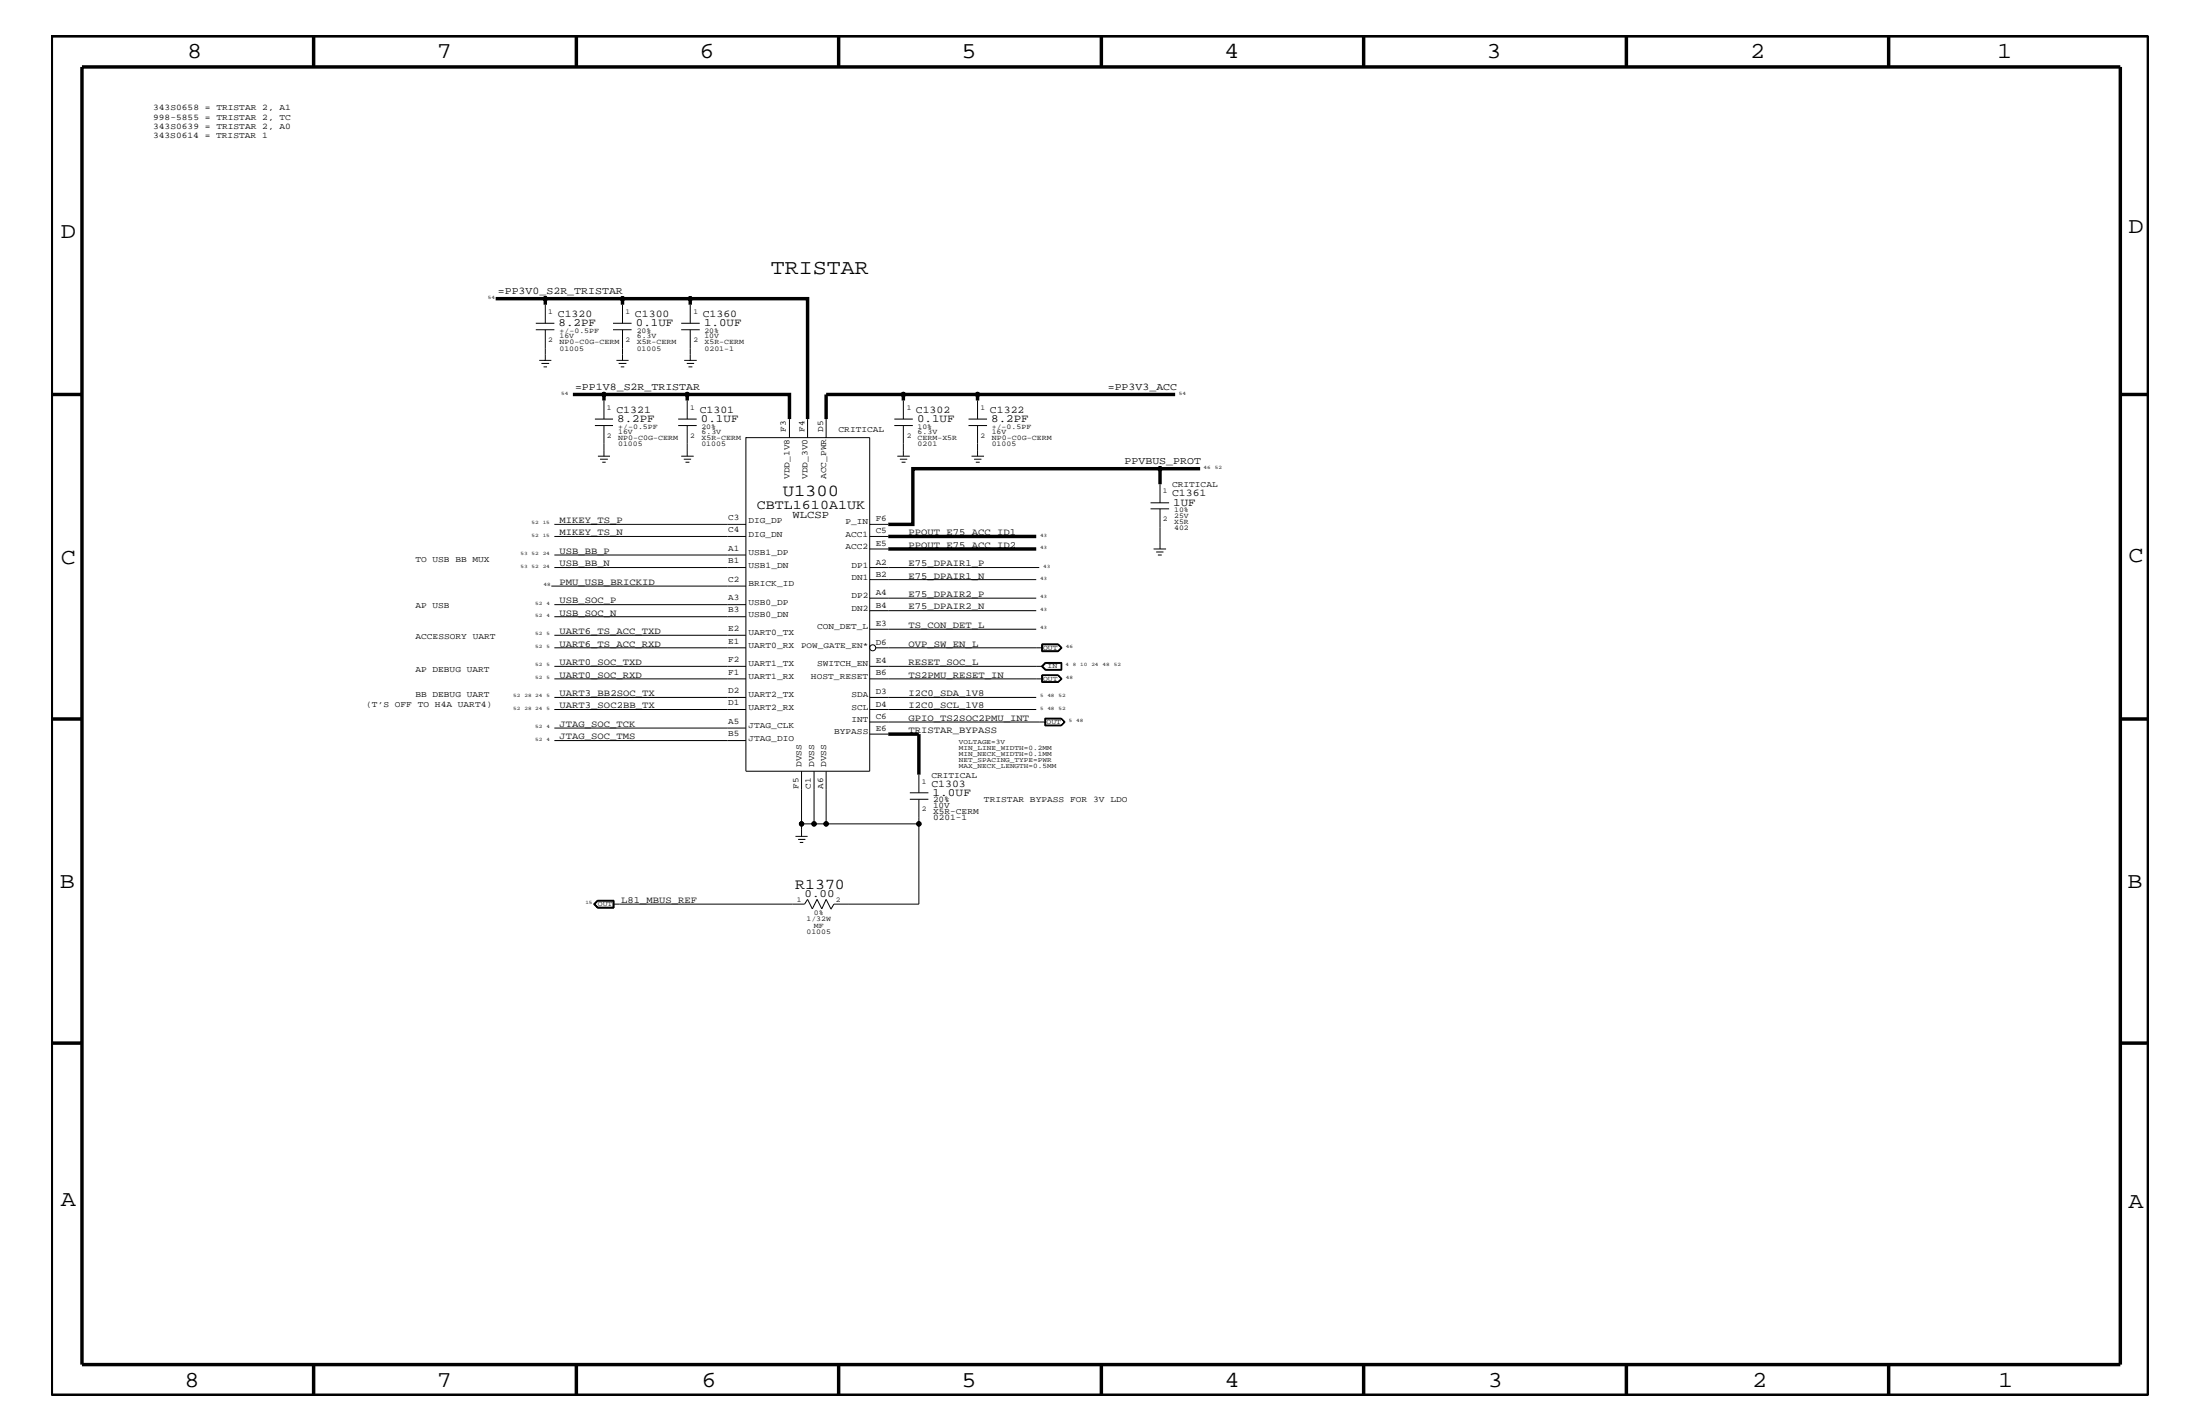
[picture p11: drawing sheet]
<svg xmlns="http://www.w3.org/2000/svg" width="432mm" height="279mm" viewBox="0 0 432 279" stroke-linecap="round" stroke-linejoin="round" font-family="sans-serif">
<g fill="none" stroke="#000" stroke-width=".2">
<path d="M107 59.8v3.6M122.2 59.8v3.6M135.5 59.8v3.6M105.2 63.4h3.6M105.2 64.7h3.6M105.8 70.7h2.4M106.3 71.3h1.5M106.7 72h.7M107 64.7v6M118.5 78.6v3.6M120.3 64.7h3.7M120.3 63.4h3.7"/>
<path d="M121 70.7h2.4M121.4 71.3h1.5M121.8 72h.7M122.2 64.7v6M133.7 63.4h3.6M133.7 64.7h3.6M134.3 70.7h2.4M134.8 71.3h1.4M134.9 78.6v3.6M135.1 72h.8M135.5 64.7v6M177.3 78.6v3.6"/>
<path d="M191.9 78.6v3.6M116.8 82.2h3.5M116.8 83.5h3.5M117.4 89.5h2.3M117.8 90.1h1.5M118.2 90.7h.7M118.5 83.5v6M133.1 82.2h3.6M133.1 83.5h3.6M133.7 89.5h2.5M134.2 90.1h1.4M134.5 90.7h.8"/>
<path d="M134.9 83.5v6M146.4 85.9h24.3v65.4h-24.3zM154.9 82.2v3.7M158.5 82.2v3.7M162.1 82.2v3.7M175.5 82.2h3.7M175.5 83.5h3.7M176.1 89.5h2.5M176.6 90.1h1.5M177 90.7h.7M177.3 83.5v6M190.1 82.2h3.6"/>
<path d="M190.1 83.5h3.6M190.7 89.5h2.4M191.2 90.1h1.4M191.5 90.7h.8M191.9 83.5v6M225.8 98.7h3.7M225.8 99.8h3.7M227.7 95v3.7M227.7 99.8v7.9M108.2 115h38.2M108.8 108.9h37.6M108.8 118.6h37.6"/>
<path d="M108.8 111.4h37.6M108.8 105.3h37.6M108.8 102.9h37.6M170.7 107.7h3.6M170.7 111.4h33.3M170.7 105.3h3.6M170.7 102.9h3.6M170.7 119.8h32.7M170.7 117.4h32.7M170.7 113.7h32.7M226.4 107.7h2.5M226.9 108.3h1.5"/>
<path d="M227.3 108.9h.7M108.8 136.8h37.6M108.8 127.1h37.6M108.8 130.7h37.6M108.8 133.2h37.6M108.8 139.2h37.6M108.8 121h37.6M108.8 124.6h37.6M170.7 130.7h34M170.7 133.2h34M170.7 123.5h32.7M170.7 139.2h32.7"/>
<path d="M170.7 136.8h32.7M171.9 127.1h32.8M204.4 130.7l.8-.7h3.2v1.5h-3.2zM204.5 126.3h3.2l.8 .8-.8 .8h-3.2zM204.5 127.8h3.2M204.5 126.4h3.2M204.6 126.4v1.4M204.6 132.5h3.1l.6 .7-.6 .6h-3.1zM204.7 132.5v1.3M204.7 126.5h2.9l.7 .6-.7 .6h-2.9zM204.7 130.7l.5 .6h3.1M205.2 130.1l-.6 .6 .6 .7"/>
<path d="M205.2 130.1l-.7 .6 .7 .7M205.2 131.4h3.2M205.2 130.1h3.2M207.6 132.5l.7 .7-.7 .6M207.7 126.4l.6 .7-.6 .7M207.7 132.4l.8 .8-.8 .7M207.7 126.4l.7 .7-.7 .7M207.7 132.4l.7 .8-.7 .7M207.7 132.4h-3.2v1.5h3.2M208.3 130.1v1.3M208.3 130.2h-3.1l-.5 .5M108.8 145.3h37.6"/>
<path d="M108.8 142.9h37.6M157.3 151.3v10.3h2.5v-10.3M162.1 151.3v10.3h-2.3M170.7 141.7h34.5M170.7 144h3.6M178.6 156.8h3.6M178.6 155.6h3.6M180.4 156.8v4.8h-18.3M180.4 152v3.6M205.1 140.9h3.2l.8 .8-.8 .7h-3.2zM205.2 141h3.1l.7 .7-.7 .6h-3.1zM205.2 141.1h3.1l.6 .6-.6 .6h-3.1z"/>
<path d="M116.5 177.4l.8-.8h3.2v1.6h-3.2zM116.8 177.4l.6-.6h2.9v1.2h-2.9zM117.3 176.7h3.2M117.3 176.7l-.6 .7 .6 .7h3.1v-1.4M117.3 176.7l-.7 .7 .7 .8M120.3 177.4h37.6l.6-.9 .9 1.8 1-1.8 .9 1.8 .8-1.8 1 1.8M156.1 164.1h2.4M156.6 164.7h1.5M157 165.3h.7M157.3 161.6v2.5M180.4 161.6v15.8h-16.7l-.6 1"/>
<circle cx="107" cy="58.6" r=".42"/>
<circle cx="122.2" cy="58.6" r=".42"/>
<circle cx="135.5" cy="58.6" r=".42"/>
<circle cx="118.5" cy="77.4" r=".42"/>
<circle cx="134.9" cy="77.4" r=".42"/>
<circle cx="177.3" cy="77.4" r=".42"/>
<circle cx="191.9" cy="77.4" r=".42"/>
<circle cx="227.7" cy="92" r=".42"/>
<circle cx="171.3" cy="127.1" r=".59"/>
<circle cx="157.3" cy="161.6" r=".42"/>
<circle cx="159.8" cy="161.6" r=".42"/>
<circle cx="162.1" cy="161.6" r=".42"/>
<circle cx="180.4" cy="161.6" r=".42"/>
</g>
<g fill="none" stroke="#000" stroke-width=".68" stroke-linecap="butt">
<path d="M10.1 7h411.6v266.8h-411.6zM16.1 13.1h400.1v254.6h-400.1zM61.6 7v6.1M113.1 7v6.1M164.6 7v6.1M216.2 7v6.1M267.6 7v6.1M319.2 7v6.1M370.7 7v6.1M97.3 58.6h9.7v1.2M107 58.6h15.2v1.2M122.2 58.6h13.3"/>
<path d="M135.5 59.8v-1.2h23v23.6M10.1 77.4h6M112.4 77.4h6.1v1.2M118.5 77.4h16.4M134.9 78.6v-1.2h20v4.8M177.3 77.4h-15.2v4.8M191.9 77.4h-14.6v1.2M230.6 77.4h-38.7v1.2M416.2 77.4h5.5M227.7 92h-48.5v10.9h-4.9M235.6 92h-7.9v3M174.3 105.3h29.1"/>
<path d="M174.3 107.7h29.1M10.1 141.1h6M174.3 144h6.1v8M416.2 141.1h5.5M10.1 204.7h6M416.2 204.7h5.5M61.6 267.7v6.1M113.1 267.7v6.1M164.6 267.7v6.1M216.2 268v5.8M267.6 267.7v6.1M319.2 267.7v6.1"/>
<path d="M370.7 267.7v6.1"/>
</g>
<g fill="#000">
<circle cx="107" cy="58.6" r=".42"/>
<circle cx="122.2" cy="58.6" r=".42"/>
<circle cx="135.5" cy="58.6" r=".42"/>
<circle cx="118.5" cy="77.4" r=".42"/>
<circle cx="134.9" cy="77.4" r=".42"/>
<circle cx="177.3" cy="77.4" r=".42"/>
<circle cx="191.9" cy="77.4" r=".42"/>
<circle cx="227.7" cy="92" r=".42"/>
<circle cx="157.3" cy="161.6" r=".42"/>
<circle cx="159.8" cy="161.6" r=".42"/>
<circle cx="162.1" cy="161.6" r=".42"/>
<circle cx="180.4" cy="161.6" r=".42"/>
</g>
<g font-size="4.5">
<text x="36.7" y="11.5">8</text>
<text x="85.8" y="11.5">7</text>
<text x="137.3" y="11.5">6</text>
<text x="188.7" y="11.5">5</text>
<text x="240.3" y="11.5">4</text>
<text x="291.8" y="11.5">3</text>
<text x="343.5" y="11.5">2</text>
<text x="392" y="11.5">1</text>
<text x="11.9" y="46.8">D</text>
<text x="417.7" y="45.7">D</text>
<text x="11.9" y="110.6">C</text>
<text x="417.7" y="110.3">C</text>
<text x="11.8" y="174.3">B</text>
<text x="417.6" y="174.2">B</text>
<text x="11.9" y="236.7">A</text>
<text x="417.7" y="237.1">A</text>
<text x="36.2" y="272.1">8</text>
<text x="85.8" y="272.1">7</text>
<text x="137.7" y="272.1">6</text>
<text x="188.7" y="272.1">5</text>
<text x="240.4" y="272.1">4</text>
<text x="292" y="272.1">3</text>
<text x="343.9" y="272.1">2</text>
<text x="392.2" y="272.1">1</text>
</g>
<text font-size="4.1" x="151.3" y="53.8">TRISTAR</text>
<text font-size="3.3" x="153.6" y="97.4">U1300</text>
<text font-size="3" x="156.1" y="174.4">R1370</text>
<text font-size="2.6" x="148.5" y="99.9">CBTL1610A1UK</text>
<g font-size="2.2">
<text x="109.6" y="64">8.2PF</text>
<text x="124.8" y="64">0.1UF</text>
<text x="138.2" y="64">1.0UF</text>
<text x="121.2" y="82.8">8.2PF</text>
<text x="137.6" y="82.8">0.1UF</text>
<text x="180" y="82.8">0.1UF</text>
<text x="194.6" y="82.8">8.2PF</text>
<text x="230.3" y="99.3">1UF</text>
<text x="183" y="156.2">1.0UF</text>
<text x="157.9" y="176.1">0.00</text>
</g>
<text font-size="2.1" x="155.6" y="101.6">WLCSP</text>
<g font-size="2">
<text x="97.7" y="57.8">=PP3V0_S2R_TRISTAR</text>
<text x="109.5" y="62.3">C1320</text>
<text x="124.6" y="62.3">C1300</text>
<text x="137.9" y="62.3">C1360</text>
<text x="112.9" y="76.6">=PP1V8_S2R_TRISTAR</text>
<text x="217.4" y="76.6">=PP3V3_ACC</text>
<text x="121" y="81.1">C1321</text>
<text x="137.3" y="81.1">C1301</text>
<text x="179.7" y="81.1">C1302</text>
<text x="194.3" y="81.1">C1322</text>
<text x="220.7" y="91.1">PPVBUS_PROT</text>
<text x="230" y="97.4">C1361</text>
<text x="182.8" y="154.4">C1303</text>
</g>
<g font-size="1.9">
<text x="109.8" y="102.6">MIKEY_TS_P</text>
<text x="109.8" y="105">MIKEY_TS_N</text>
<text x="178.3" y="105">PPOUT_E75_ACC_ID1</text>
<text x="178.3" y="107.5">PPOUT_E75_ACC_ID2</text>
<text x="109.8" y="108.7">USB_BB_P</text>
<text x="109.8" y="111.1">USB_BB_N</text>
<text x="178.3" y="111.1">E75_DPAIR1_P</text>
<text x="178.3" y="113.6">E75_DPAIR1_N</text>
<text x="109.8" y="114.8">PMU_USB_BRICKID</text>
<text x="109.8" y="118.4">USB_SOC_P</text>
<text x="178.3" y="117.2">E75_DPAIR2_P</text>
<text x="178.3" y="119.6">E75_DPAIR2_N</text>
<text x="109.8" y="124.4">UART6_TS_ACC_TXD</text>
<text x="109.8" y="120.8">USB_SOC_N</text>
<text x="178.3" y="123.2">TS_CON_DET_L</text>
<text x="109.8" y="130.5">UART0_SOC_TXD</text>
<text x="109.8" y="126.9">UART6_TS_ACC_RXD</text>
<text x="178.3" y="130.5">RESET_SOC_L</text>
<text x="178.3" y="126.9">OVP_SW_EN_L</text>
<text x="109.8" y="133">UART0_SOC_RXD</text>
<text x="109.8" y="136.6">UART3_BB2SOC_TX</text>
<text x="178.3" y="133">TS2PMU_RESET_IN</text>
<text x="178.3" y="136.6">I2C0_SDA_1V8</text>
<text x="109.8" y="139">UART3_SOC2BB_TX</text>
<text x="109.8" y="142.6">JTAG_SOC_TCK</text>
<text x="178.3" y="141.4">GPIO_TS2SOC2PMU_INT</text>
<text x="178.3" y="143.9">TRISTAR_BYPASS</text>
<text x="178.3" y="139">I2C0_SCL_1V8</text>
<text x="109.8" y="145.1">JTAG_SOC_TMS</text>
<text x="121.9" y="177.2">L81_MBUS_REF</text>
</g>
<g font-size="1.7">
<text x="30.1" y="21.6">343S0658 = TRISTAR 2, A1</text>
<text x="30.1" y="23.5">998-5855 = TRISTAR 2, TC</text>
<text x="30.1" y="27.1">343S0614 = TRISTAR 1</text>
<text x="30.1" y="25.3">343S0639 = TRISTAR 2, A0</text>
<text x="154.3" y="84.7" transform="rotate(-90 154.3 84.7)">F3</text>
<text x="157.9" y="84.7" transform="rotate(-90 157.9 84.7)">F4</text>
<text x="161.5" y="84.7" transform="rotate(-90 161.5 84.7)">D5</text>
<text x="164.6" y="84.7">CRITICAL</text>
<text x="154.9" y="94" transform="rotate(-90 154.9 94)">VDD_1V8</text>
<text x="158.5" y="94" transform="rotate(-90 158.5 94)">VDD_3V0</text>
<text x="162.1" y="94" transform="rotate(-90 162.1 94)">ACC_PWR</text>
<text x="230" y="95.6">CRITICAL</text>
<text x="142.9" y="102.1">C3</text>
<text x="142.9" y="104.4">C4</text>
<text x="146.9" y="102.6">DIG_DP</text>
<text x="146.9" y="105.3">DIG_DN</text>
<text x="165.9" y="102.9">P_IN</text>
<text x="165.9" y="105.3">ACC1</text>
<text x="165.9" y="107.7">ACC2</text>
<text x="171.9" y="102.2">F6</text>
<text x="171.9" y="104.7">C5</text>
<text x="171.9" y="107.1">E5</text>
<text x="81.5" y="110.2">TO USB BB MUX</text>
<text x="142.9" y="108.1">A1</text>
<text x="142.9" y="110.5">B1</text>
<text x="146.9" y="108.9">USB1_DP</text>
<text x="146.9" y="111.4">USB1_DN</text>
<text x="167.1" y="111.4">DP1</text>
<text x="167.1" y="113.7">DN1</text>
<text x="171.9" y="110.8">A2</text>
<text x="171.9" y="113.1">B2</text>
<text x="81.5" y="119.2">AP USB</text>
<text x="142.9" y="114.2">C2</text>
<text x="142.9" y="117.8">A3</text>
<text x="146.9" y="118.6">USB0_DP</text>
<text x="146.9" y="115">BRICK_ID</text>
<text x="167.1" y="117.4">DP2</text>
<text x="167.1" y="119.8">DN2</text>
<text x="171.9" y="116.8">A4</text>
<text x="171.9" y="119.2">B4</text>
<text x="81.5" y="125.3">ACCESSORY UART</text>
<text x="142.9" y="123.8">E2</text>
<text x="142.9" y="120.2">B3</text>
<text x="146.9" y="121">USB0_DN</text>
<text x="146.9" y="124.7">UART0_TX</text>
<text x="160.4" y="123.5">CON_DET_L</text>
<text x="171.9" y="122.9">E3</text>
<text x="81.5" y="131.9">AP DEBUG UART</text>
<text x="142.9" y="129.9">F2</text>
<text x="142.9" y="126.3">E1</text>
<text x="146.9" y="130.8">UART1_TX</text>
<text x="146.9" y="127.1">UART0_RX</text>
<text x="160.4" y="130.8">SWITCH_EN</text>
<text x="171.9" y="130.2">E4</text>
<text x="171.9" y="126.5">D6</text>
<text x="81.5" y="136.8">BB DEBUG UART</text>
<text x="142.9" y="136">D2</text>
<text x="142.9" y="132.4">F1</text>
<text x="146.9" y="136.8">UART2_TX</text>
<text x="146.9" y="133.2">UART1_RX</text>
<text x="159.2" y="133.2">HOST_RESET</text>
<text x="167.1" y="136.8">SDA</text>
<text x="171.9" y="132.5">B6</text>
<text x="171.9" y="136.2">D3</text>
<text x="71.9" y="138.6">(T’S OFF TO H4A UART4)</text>
<text x="142.9" y="142">A5</text>
<text x="142.9" y="138.4">D1</text>
<text x="146.9" y="142.9">JTAG_CLK</text>
<text x="146.9" y="139.2">UART2_RX</text>
<text x="167.1" y="141.7">INT</text>
<text x="167.1" y="139.2">SCL</text>
<text x="171.9" y="141.1">C6</text>
<text x="171.9" y="138.6">D4</text>
<text x="171.9" y="143.5">E6</text>
<text x="142.9" y="144.5">B5</text>
<text x="146.9" y="145.3">JTAG_DIO</text>
<text x="163.7" y="144">BYPASS</text>
<text x="156.7" y="154.8" transform="rotate(-90 156.7 154.8)">F5</text>
<text x="157.3" y="150.5" transform="rotate(-90 157.3 150.5)">DVSS</text>
<text x="159.2" y="154.8" transform="rotate(-90 159.2 154.8)">C1</text>
<text x="159.8" y="150.5" transform="rotate(-90 159.8 150.5)">DVSS</text>
<text x="161.5" y="154.8" transform="rotate(-90 161.5 154.8)">A6</text>
<text x="162.1" y="150.5" transform="rotate(-90 162.1 150.5)">DVSS</text>
<text x="182.8" y="152.6">CRITICAL</text>
<text x="183.1" y="160.9">0201-1</text>
<text x="183.1" y="159.7">X5R-CERM</text>
<text x="183.1" y="158.5">10V</text>
<text x="183.1" y="157.4">20%</text>
<text x="193.1" y="157.4">TRISTAR BYPASS FOR 3V LDO</text>
</g>
<text font-size="1.6" x="157.2" y="127.1">POW_GATE_EN*</text>
<g font-size="1.4">
<text x="107.6" y="61.7">1</text>
<text x="109.8" y="65.3">+/-0.5PF</text>
<text x="122.8" y="61.7">1</text>
<text x="125" y="65.3">20%</text>
<text x="136.1" y="61.7">1</text>
<text x="138.3" y="65.3">20%</text>
<text x="107.6" y="67.1">2</text>
<text x="109.8" y="67.6">NP0-C0G-CERM</text>
<text x="109.8" y="66.4">16V</text>
<text x="109.8" y="68.8">01005</text>
<text x="122.8" y="67.1">2</text>
<text x="125" y="67.6">X5R-CERM</text>
<text x="125" y="66.4">6.3V</text>
<text x="125" y="68.8">01005</text>
<text x="136.1" y="67.1">2</text>
<text x="138.3" y="67.6">X5R-CERM</text>
<text x="138.3" y="68.8">0201-1</text>
<text x="138.3" y="66.4">10V</text>
<text x="119.1" y="80.5">1</text>
<text x="135.5" y="80.5">1</text>
<text x="178" y="80.5">1</text>
<text x="192.4" y="80.5">1</text>
<text x="119.1" y="85.9">2</text>
<text x="121.3" y="86.4">NP0-C0G-CERM</text>
<text x="121.3" y="87.6">01005</text>
<text x="121.3" y="85.2">16V</text>
<text x="121.3" y="84.1">+/-0.5PF</text>
<text x="135.5" y="85.9">2</text>
<text x="137.7" y="84.1">20%</text>
<text x="137.7" y="85.2">6.3V</text>
<text x="137.7" y="86.4">X5R-CERM</text>
<text x="137.7" y="87.6">01005</text>
<text x="178" y="85.9">2</text>
<text x="180.1" y="84.1">10%</text>
<text x="180.1" y="85.2">6.3V</text>
<text x="180.1" y="86.4">CERM-X5R</text>
<text x="180.1" y="87.6">0201</text>
<text x="192.4" y="85.9">2</text>
<text x="194.6" y="85.2">16V</text>
<text x="194.6" y="84.1">+/-0.5PF</text>
<text x="194.6" y="87.6">01005</text>
<text x="194.6" y="86.4">NP0-C0G-CERM</text>
<text x="228.3" y="96.8">1</text>
<text x="230.5" y="100.4">10%</text>
<text x="230.5" y="101.5">25V</text>
<text x="228.3" y="102.2">2</text>
<text x="230.5" y="104">402</text>
<text x="230.5" y="102.7">X5R</text>
<text x="204.7" y="127.5">OUT</text>
<text x="205.6" y="131.1">IN</text>
<text x="204.7" y="133.5">OUT</text>
<text x="205.4" y="142">OUT</text>
<text x="188.2" y="149.5">NET_SPACING_TYPE=PWR</text>
<text x="188.2" y="147.1">MIN_LINE_WIDTH=0.2MM</text>
<text x="188.2" y="148.4">MIN_NECK_WIDTH=0.1MM</text>
<text x="188.2" y="145.9">VOLTAGE=3V</text>
<text x="180.9" y="153.8">1</text>
<text x="188.2" y="150.7">MAX_NECK_LENGTH=0.5MM</text>
<text x="180.9" y="159.2">2</text>
<text x="117.3" y="177.7">OUT</text>
<text x="156.4" y="177.1">1</text>
<text x="159.7" y="179.6">0%</text>
<text x="164.1" y="177.1">2</text>
<text x="158.3" y="180.8">1/32W</text>
<text x="158.3" y="183.2">01005</text>
<text x="159.7" y="182.1">MF</text>
</g>
<g font-size="1">
<text x="95.8" y="58.6">54</text>
<text x="110.1" y="77.4">54</text>
<text x="231.4" y="77.4">54</text>
<text x="236.2" y="92">46</text>
<text x="238.4" y="92">52</text>
<text x="104.3" y="102.9">52</text>
<text x="104.3" y="105.3">52</text>
<text x="106.5" y="102.9">15</text>
<text x="106.5" y="105.3">15</text>
<text x="204.1" y="105.3">43</text>
<text x="204.1" y="107.7">43</text>
<text x="102.2" y="108.9">53 52</text>
<text x="102.2" y="111.4">53 52</text>
<text x="106.5" y="108.9">24</text>
<text x="106.5" y="111.4">24</text>
<text x="204.1" y="113.7">43</text>
<text x="204.7" y="111.4">43</text>
<text x="105.1" y="118.6">52</text>
<text x="106.7" y="115">48</text>
<text x="107.3" y="118.6">4</text>
<text x="204.1" y="117.4">43</text>
<text x="204.1" y="119.8">43</text>
<text x="105.1" y="124.7">52</text>
<text x="105.1" y="121">52</text>
<text x="107.3" y="124.7">5</text>
<text x="107.3" y="121">4</text>
<text x="204.1" y="123.5">43</text>
<text x="105.1" y="130.8">52</text>
<text x="105.1" y="127.1">52</text>
<text x="107.3" y="130.8">5</text>
<text x="107.3" y="127.1">5</text>
<text x="209.1" y="130.8">4</text>
<text x="209.2" y="127.1">46</text>
<text x="210.6" y="130.8">8</text>
<text x="212" y="130.8">10</text>
<text x="214.2" y="130.8">24</text>
<text x="216.4" y="130.8">48</text>
<text x="218.6" y="130.8">52</text>
<text x="100.8" y="136.8">52</text>
<text x="103" y="136.8">28 24</text>
<text x="105.1" y="133.2">52</text>
<text x="107.3" y="136.8">5</text>
<text x="107.3" y="133.2">5</text>
<text x="204.1" y="136.8">5</text>
<text x="205.6" y="136.8">48</text>
<text x="207.8" y="136.8">52</text>
<text x="209.2" y="133.2">48</text>
<text x="100.8" y="139.2">52</text>
<text x="103" y="139.2">28 24</text>
<text x="105.1" y="142.9">52</text>
<text x="107.3" y="142.9">4</text>
<text x="107.3" y="139.2">5</text>
<text x="204.1" y="139.2">5</text>
<text x="205.6" y="139.2">48</text>
<text x="207.8" y="139.2">52</text>
<text x="209.8" y="141.7">5</text>
<text x="211.2" y="141.7">48</text>
<text x="105.1" y="145.3">52</text>
<text x="107.3" y="145.3">4</text>
<text x="114.9" y="177.4">15</text>
</g>
</svg>
